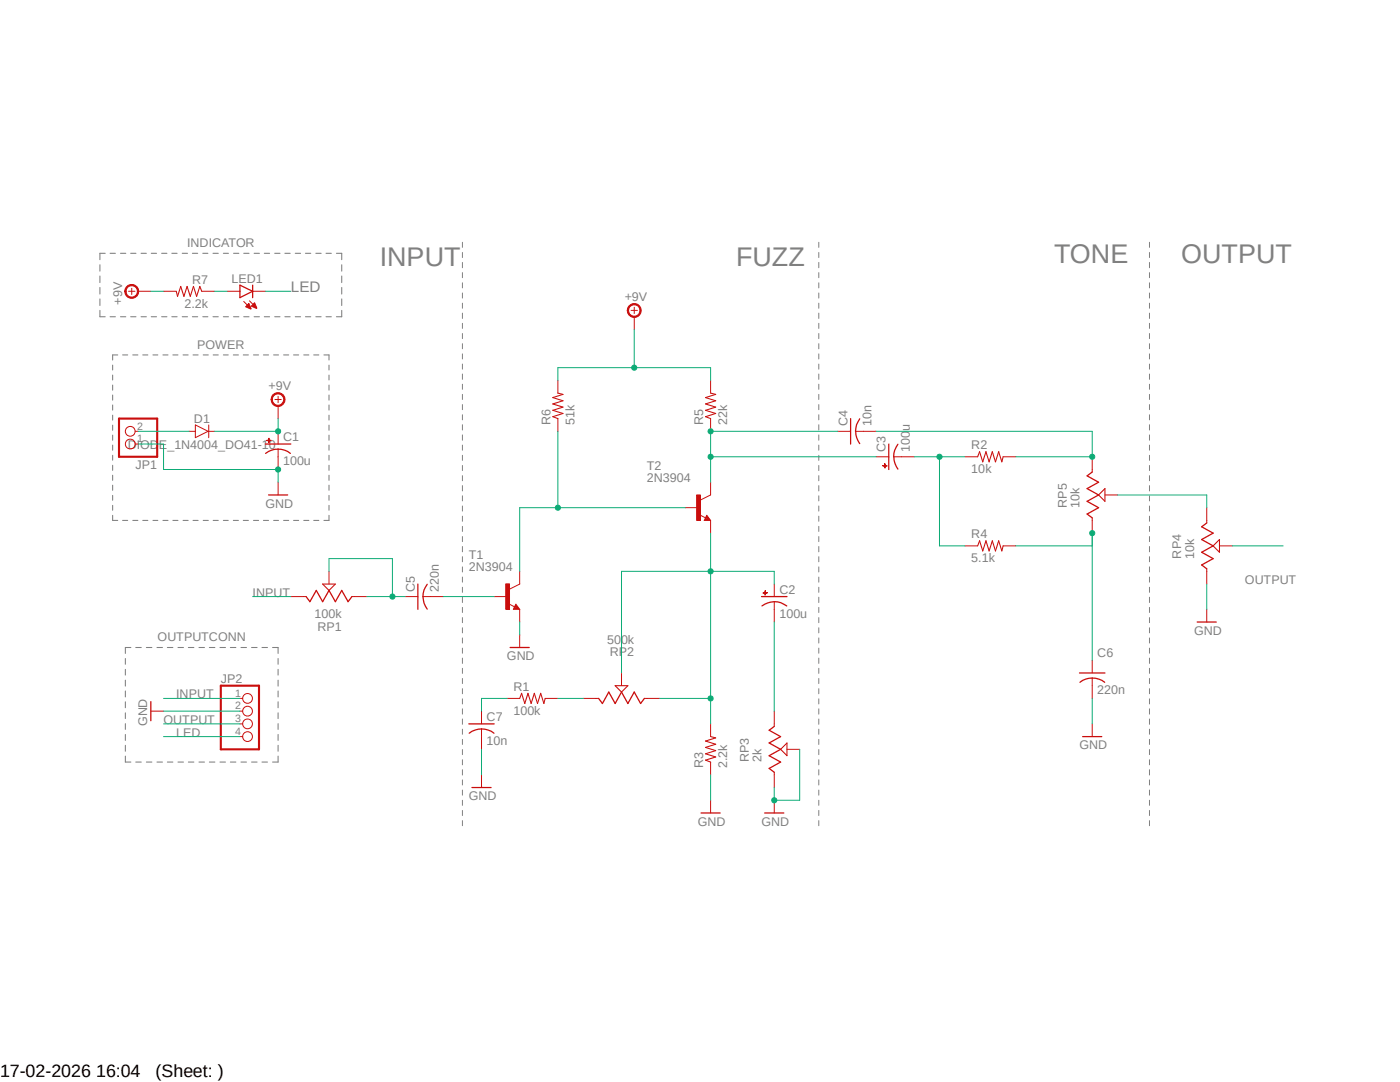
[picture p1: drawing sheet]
<svg xmlns="http://www.w3.org/2000/svg" width="279mm" height="216mm" viewBox="0 0 279 216" stroke-linecap="round" stroke-linejoin="round" font-family="sans-serif">
<path d="M19.9 45.4l239.6 120M259.5 45.4l-239.6 120" fill="none" stroke="#fff" stroke-width=".2"/>
<g fill="none" stroke="#808080" stroke-width=".2">
<path d="M92.3 48.3v1.1M92.3 50.4v1M92.3 52.4v1M92.3 54.4v1M92.3 56.4v1M92.3 58.5v1M163.4 48.3v1.1M163.4 50.4v1M163.4 52.4v1M163.4 54.4v1M163.4 56.4v1M163.4 58.5v1"/>
<path d="M229.4 48.3v1.1M229.4 50.4v1M229.4 52.4v1M229.4 54.4v1M229.4 56.4v1M229.4 58.5v1M92.3 60.5v1M92.3 62.5v1M92.3 64.5v1M92.3 66.5v1.1M92.3 68.6v1M92.3 70.6v1"/>
<path d="M92.3 72.6v1.1M92.3 74.6v1.1M92.3 76.7v1M92.3 78.7v1M163.4 60.5v1M163.4 62.5v1M163.4 64.5v1M163.4 66.5v1.1M163.4 68.6v1M163.4 70.6v1M163.4 72.6v1.1M163.4 74.6v1.1"/>
<path d="M163.4 76.7v1M163.4 78.7v1M229.4 60.5v1M229.4 62.5v1M229.4 64.5v1M229.4 66.5v1.1M229.4 68.6v1M229.4 70.6v1M229.4 72.6v1.1M229.4 74.6v1.1M229.4 76.7v1M229.4 78.7v1"/>
<path d="M92.3 80.7v1M92.3 82.8v1M92.3 84.8v1M92.3 86.8v1M92.3 88.8v1M92.3 90.8v1.1M92.3 92.9v1M92.3 94.9v1M92.3 96.9v1.1M92.3 98.9v1M163.4 80.7v1M163.4 82.8v1"/>
<path d="M163.4 84.8v1M163.4 86.8v1M163.4 88.8v1M163.4 90.8v1.1M163.4 92.9v1M163.4 94.9v1M163.4 96.9v1.1M163.4 98.9v1M229.4 80.7v1M229.4 82.8v1M229.4 84.8v1M229.4 86.8v1"/>
<path d="M229.4 88.8v1M229.4 90.8v1.1M229.4 92.9v1M229.4 94.9v1M229.4 96.9v1.1M229.4 98.9v1M92.3 101v1M92.3 103v1M92.3 105v1M92.3 107.1v1M92.3 109.1v1M92.3 111.1v1"/>
<path d="M92.3 113.1v1M92.3 115.1v1.1M92.3 117.2v1M92.3 119.2v1M163.4 101v1M163.4 103v1M163.4 105v1M163.4 107.1v1M163.4 109.1v1M163.4 111.1v1M163.4 113.1v1M163.4 115.1v1.1"/>
<path d="M163.4 117.2v1M163.4 119.2v1M229.4 101v1M229.4 103v1M229.4 105v1M229.4 107.1v1M229.4 109.1v1M229.4 111.1v1M229.4 113.1v1M229.4 115.1v1.1M229.4 117.2v1M229.4 119.2v1"/>
<path d="M92.3 121.2v1M92.3 123.2v1M92.3 125.3v1M92.3 127.3v1M92.3 129.3v1M92.3 131.3v1.1M92.3 133.3v1.1M92.3 135.4v1M92.3 137.4v1M92.3 139.4v1.1M163.4 121.2v1M163.4 123.2v1"/>
<path d="M163.4 125.3v1M163.4 127.3v1M163.4 129.3v1M163.4 131.3v1.1M163.4 133.3v1.1M163.4 135.4v1M163.4 137.4v1M163.4 139.4v1.1M229.4 121.2v1M229.4 123.2v1M229.4 125.3v1M229.4 127.3v1"/>
<path d="M229.4 129.3v1M229.4 131.3v1.1M229.4 133.3v1.1M229.4 135.4v1M229.4 137.4v1M229.4 139.4v1.1M92.3 141.4v1.1M92.3 143.5v1M92.3 145.5v1M92.3 147.5v1M92.3 149.6v1M92.3 151.6v1"/>
<path d="M92.3 153.6v1M92.3 155.6v1M92.3 157.6v1.1M92.3 159.7v1M163.4 141.4v1.1M163.4 143.5v1M163.4 145.5v1M163.4 147.5v1M163.4 149.6v1M163.4 151.6v1M163.4 153.6v1M163.4 155.6v1"/>
<path d="M163.4 157.6v1.1M163.4 159.7v1M229.4 141.4v1.1M229.4 143.5v1M229.4 145.5v1M229.4 147.5v1M229.4 149.6v1M229.4 151.6v1M229.4 153.6v1M229.4 155.6v1M229.4 157.6v1.1M229.4 159.7v1"/>
<path d="M92.3 161.7v1M92.3 163.7v1.1M163.4 161.7v1M163.4 163.7v1.1M229.4 161.7v1M229.4 163.7v1.1"/>
</g>
<g fill="none" stroke="#808080" stroke-width=".21">
<path d="M19.9 52.8v1.3M19.9 55.1v1.3M19.9 57.4v1.3M19.9 59.6v1.4M21 50.5h-1.1v1.3M22 50.5h1M24 50.5h1.1M26.1 50.5h1M28.2 50.5h1M30.2 50.5h1M32.3 50.5h1M34.3 50.5h1"/>
<path d="M36.4 50.5h1M38.4 50.5h1.1M40.5 50.5h1M42.5 50.5h1.1M44.6 50.5h1M46.6 50.5h1.1M48.6 50.5h1.1M50.7 50.5h1.1M52.7 50.5h1.1M54.8 50.5h1.1M56.9 50.5h1M58.9 50.5h1.1"/>
<path d="M61 50.5h1M63 50.5h1.1M65.1 50.5h1M67.1 50.5h1.1v1.3M68.2 52.8v1.3M68.2 55.1v1.3M68.2 57.4v1.3M68.2 59.6v1.4M19.9 61.9v1.3h1.1M22 63.2h1M22.5 72.9v.9M22.5 74.8v1"/>
<path d="M22.5 76.8v1.1M22.5 78.8v1M23.5 70.8h-1v1M24 63.2h1.1M24.5 70.8h1M26.1 63.2h1M26.5 70.8h1M28.2 63.2h1M28.5 70.8h1M30.2 63.2h1M30.5 70.8h1M32.3 63.2h1"/>
<path d="M32.5 70.8h1M34.3 63.2h1M34.5 70.8h1M36.4 63.2h1M36.5 70.8h1M38.4 63.2h1.1M38.5 70.8h1M40.5 63.2h1M40.6 70.8h1M42.5 63.2h1.1M42.5 70.8h1.1M44.6 63.2h1"/>
<path d="M44.6 70.8h1M46.6 70.8h1M46.6 63.2h1.1M48.6 70.8h1M48.6 63.2h1.1M50.6 70.8h1M50.7 63.2h1.1M52.6 70.8h1M52.7 63.2h1.1M54.6 70.8h1M54.8 63.2h1.1M56.6 70.8h1"/>
<path d="M56.9 63.2h1M58.6 70.8h1M58.9 63.2h1.1M60.6 70.8h1M61 63.2h1M62.6 70.8h1M63 63.2h1.1M64.6 70.8h1.1v1M65.1 63.2h1M65.7 72.9v.9M65.7 74.8v1M65.7 76.8v1.1"/>
<path d="M65.7 78.8v1M68.2 61.9v1.3h-1.1M22.5 80.8v1M22.5 82.8v1M22.5 84.8v1.1M22.5 86.8v1M22.5 88.8v1M22.5 90.8v1M22.5 92.8v1.1M22.5 94.8v1M22.5 96.8v1M22.5 98.8v1"/>
<path d="M65.7 80.8v1M65.7 82.8v1M65.7 84.8v1.1M65.7 86.8v1M65.7 88.8v1M65.7 90.8v1M65.7 92.8v1.1M65.7 94.8v1M65.7 96.8v1M65.7 98.8v1M22.5 100.8v1M22.5 102.8v1h1"/>
<path d="M24.5 103.8h1M26.5 103.8h1M28.5 103.8h1M30.5 103.8h1M32.5 103.8h1M34.5 103.8h1M36.5 103.8h1M38.5 103.8h1M40.6 103.8h1M42.5 103.8h1.1M44.6 103.8h1M46.6 103.8h1"/>
<path d="M48.6 103.8h1M50.6 103.8h1M52.6 103.8h1M54.6 103.8h1M56.6 103.8h1M58.6 103.8h1M60.6 103.8h1M62.6 103.8h1M65.7 100.8v1M65.7 102.8v1h-1.1M25 131.4v1.1M25 133.6v1.1"/>
<path d="M25 135.7v1.2M25 137.9v1.2M26.1 129.2h-1.1v1.2M27.1 129.2h1.1M29.2 129.2h1.1M31.3 129.2h1.1M33.4 129.2h1.1M35.5 129.2h1.1M37.6 129.2h1.1M39.7 129.2h1.1M41.8 129.2h1.1M43.9 129.2h1.1"/>
<path d="M46 129.2h1.1M48.1 129.2h1.1M50.2 129.2h1.1M52.3 129.2h1.1M54.4 129.2h1.1v1.2M55.5 131.4v1.1M55.5 133.6v1.1M55.5 135.7v1.2M55.5 137.9v1.2M25 140v1.2M25 142.2v1.2M25 144.4v1.1"/>
<path d="M25 146.6v1.1M25 148.7v1.2M25 150.9v1.2h1.1M27.1 152.1h1.1M29.2 152.1h1.1M31.3 152.1h1.1M33.4 152.1h1.1M35.5 152.1h1.1M37.6 152.1h1.1M39.7 152.1h1.1M41.8 152.1h1.1M43.9 152.1h1.1"/>
<path d="M46 152.1h1.1M48.1 152.1h1.1M50.2 152.1h1.1M52.3 152.1h1.1M55.5 140v1.2M55.5 142.2v1.2M55.5 144.4v1.1M55.5 146.6v1.1M55.5 148.7v1.2M55.5 150.9v1.2h-1.1"/>
</g>
<g fill="none" stroke="#c90d0c" stroke-width=".2">
<path d="M218 91.1v3.1M220.5 98.8h2.6M58 119h3.1M65.7 114v2.5M70.2 119h3M103.7 116.5l-2 1.1M218 103.3v3.1M240.8 101.3v3.1M240.8 113.5v3M243.4 108.9h2.5M101.5 120.5l1.2 .6M103 120.6l.7 1h-1.3z"/>
<path d="M116.4 139.4h3.1M124 134.3v2.5M128.6 139.4h3.1M154.5 141.9v3M154.5 154.1v3M157.1 149.5h2.5"/>
</g>
<path d="M218 94.2l-1 .8 2.2 1.2-2.2 1.3 2.2 1.3-2.2 1.2 2.2 1.3-2.2 1.3 1 .7M61.1 119l.7 1.1 1.3-2.3 1.3 2.3 1.3-2.3 1.2 2.3 1.3-2.3 1.3 2.3 .7-1.1M240.8 104.4l-1 .7 2.3 1.3-2.3 1.3 2.3 1.2-2.3 1.3 2.3 1.3-2.3 1.2 1 .8M103 121.1l.1 .2h-.4l.3-.5 .5 .7h-.8M119.5 139.4l.7 1 1.3-2.3 1.3 2.3 1.2-2.3 1.3 2.3 1.3-2.3 1.2 2.3 .8-1M154.5 144.9l-1 .8 2.3 1.3-2.3 1.3 2.3 1.2-2.3 1.3 2.3 1.3-2.3 1.2 1 .8" fill="none" stroke="#c90d0c" stroke-width=".25"/>
<path d="M219.2 98.8l1.3-1.3v2.5zM64.4 116.5h2.5l-1.2 1.3zM242.1 108.9l1.3-1.2v2.5zM122.8 136.8h2.5l-1.3 1.3zM155.8 149.5l1.3-1.2v2.5z" fill="none" stroke="#c90d0c" stroke-width=".21"/>
<path d="M100.9 116.5h.8v5.1h-.8z" fill-rule="evenodd" fill="#c90d0c"/>
<path d="M141.8 98.8l-2 1M98.6 119h2.6M100.9 116.5h.8v5.1h-.8zM103.7 114v2.5M139.6 102.7l1.2 .6M141.1 102.8l.7 1h-1.3zM103.7 121.6v2.5" fill="none" stroke="#c90d0c" stroke-width=".2"/>
<path d="M141.1 103.3l.1 .3h-.4l.3-.5 .5 .6h-.8" fill="none" stroke="#c90d0c" stroke-width=".25"/>
<path d="M139 98.8h.8v5h-.8z" fill-rule="evenodd" fill="#c90d0c"/>
<g fill="none" stroke="#c90d0c" stroke-width=".2">
<path d="M32.6 58.1h2.6M40.3 58.1h2.5M54.9 79.7h1.2M55.5 79.1v1.2M111.3 75.9v2.5M141.8 75.9v2.5M27 86.1h.6M27 88.6h.6M111.3 83.5v2.6M139 98.8h.8v5h-.8zM141.8 83.5v2.6M141.8 96.2v2.6"/>
<path d="M167.2 86.1h2.6M170.8 86.1h4M192.6 91.1h2.5M200.2 91.1h2.5M80.9 119h2.5M84.4 119h4.1M136.7 101.3h2.6M141.8 103.8v2.6M192.6 108.9h2.5M200.2 108.9h2.5M47.9 139.4h.5M101.2 139.4h2.5"/>
<path d="M108.8 139.4h2.5M218 131.7v2.6M218 135.3v4.1M47.9 141.9h.5M47.9 144.4h.5M47.9 147h.5M96.1 141.9v2.5M96.1 145.5v4M141.8 144.4v2.6M141.8 152.1v2.5"/>
<circle cx="26" cy="86.1" r=".98"/>
<circle cx="26" cy="88.6" r=".98"/>
<circle cx="49.4" cy="139.4" r=".98"/>
<circle cx="49.4" cy="147" r=".98"/>
<circle cx="49.4" cy="141.9" r=".98"/>
<circle cx="49.4" cy="144.4" r=".98"/>
</g>
<path d="M169.8 83.5v5.1M170.8 86.1a4.1 4.1 0 0 0 .8 2.4M171.6 83.6a4 4 0 0 0-.9 2.5M83.4 116.5v5.1M85.3 116.6a4 4 0 0 0 0 4.9M215.4 134.3h5.1M215.5 136.1a4 4 0 0 1 5 0M93.6 144.4h5M93.6 146.3a4 4 0 0 1 5 0" fill="none" stroke="#c90d0c" stroke-width=".25"/>
<path d="M35.2 58.1l.2 1 .7-2 .6 2 .6-2 .7 2 .6-2 .6 2 .7-2 .4 1M111.3 78.4l1.1 .3-2.1 .6 2.1 .7-2.1 .6 2.1 .6-2.1 .7 2.1 .6-2.1 .6 1 .4M141.8 78.4l1 .3-2 .6 2 .7-2 .6 2 .6-2 .7 2 .6-2 .6 1 .4M195.1 91.1l.4-1 .6 2.1 .7-2.1 .6 2.1 .6-2.1 .7 2.1 .6-2.1 .6 2.1 .3-1.1M195.1 108.9l.4-1 .6 2 .7-2 .6 2 .6-2 .7 2 .6-2 .6 2 .3-1M103.7 139.4l.4-1.1 .6 2.1 .7-2.1 .6 2.1 .6-2.1 .7 2.1 .6-2.1 .6 2.1 .3-1M141.8 147l1 .2-2 .7 2 .6-2 .6 2 .7-2 .6 2 .6-2 .7 1 .4" fill="none" stroke="#c90d0c" stroke-width=".21"/>
<path d="M23.7 83.5h7.7v7.6h-7.7zM44.1 136.8h7.6v12.7h-7.6z" fill="none" stroke="#c90d0c" stroke-width=".42"/>
<path d="M54.4 78.8a1.4 1.4 0 0 1 2.2 .1 1.4 1.4 0 0 1-.7 2.1 1.4 1.4 0 0 1-1.8-1.3h.3a1.15 1.15 0 0 1 1.6-.9 1.15 1.15 0 0 1 .2 1.9 1.15 1.15 0 0 1-1.8-.6v-.4h-.3z" fill-rule="evenodd" fill="#c90d0c"/>
<path d="M54.4 78.8a1.4 1.4 0 0 1 2.2 .1 1.4 1.4 0 0 1-.7 2.1 1.4 1.4 0 0 1-1.8-1.3h.3a1.15 1.15 0 0 1 1.6-.9 1.15 1.15 0 0 1 .2 1.9 1.15 1.15 0 0 1-1.8-.6v-.4h-.3zM125.9 61.9h1.3M126.6 61.3v1.3M55.5 81v2.5" fill="none" stroke="#c90d0c" stroke-width=".2"/>
<path d="M125.5 61a1.4 1.4 0 0 1 2.3 .2 1.4 1.4 0 0 1-.8 2.1 1.4 1.4 0 0 1-1.8-1.4h.2a1.13 1.13 0 0 1 1.6-1 1.13 1.13 0 0 1 .4 1.8 1.13 1.13 0 0 1-1.9-.3l-.1-.5h-.2z" fill-rule="evenodd" fill="#c90d0c"/>
<path d="M25.7 58.1h1.2M26.3 57.5v1.3M125.5 61a1.4 1.4 0 0 1 2.3 .2 1.4 1.4 0 0 1-.8 2.1 1.4 1.4 0 0 1-1.8-1.4h.2a1.13 1.13 0 0 1 1.6-1 1.13 1.13 0 0 1 .4 1.8 1.13 1.13 0 0 1-1.9-.3l-.1-.5h-.2zM126.6 63.2v2.5" fill="none" stroke="#c90d0c" stroke-width=".2"/>
<path d="M25.2 57.2a1.4 1.4 0 0 1 2.3 .2 1.4 1.4 0 0 1-.8 2.1 1.4 1.4 0 0 1-1.8-1.4h.2a1.13 1.13 0 0 1 1.6-1 1.13 1.13 0 0 1 .4 1.8 1.13 1.13 0 0 1-1.9-.4l-.1-.4h-.2z" fill-rule="evenodd" fill="#c90d0c"/>
<g fill="none" stroke="#c90d0c" stroke-width=".2">
<path d="M25.2 57.2a1.4 1.4 0 0 1 2.3 .2 1.4 1.4 0 0 1-.8 2.1 1.4 1.4 0 0 1-1.8-1.4h.2a1.13 1.13 0 0 1 1.6-1 1.13 1.13 0 0 1 .4 1.8 1.13 1.13 0 0 1-1.9-.4l-.1-.4h-.2zM27.6 58.1h2.5M45.3 58.1h2.6M50.4 58.1h2.6M48.6 60.2l1.4 1.4M49.8 60l1.4 1.4M55.5 96.2v2.6M103.7 126.7v2.5M240.8 121.6v2.5M30.1 141.9h2.5M96.1 154.6v2.5M141.8 159.7v2.5"/>
<path d="M154.5 159.7v2.5M218 144.4v2.6"/>
</g>
<path d="M47.9 56.9l2.5 1.2-2.5 1.3zM50.4 56.9v2.5M53.6 98.8h3.8M30.1 140v3.8M101.8 129.2h3.8M238.9 124.1h3.8M94.2 157.1h3.8M216.1 147h3.8M139.9 162.2h3.8M152.6 162.2h3.8" fill="none" stroke="#c90d0c" stroke-width=".25"/>
<path d="M49.7 60.5l.4 1.1-.1 .1-1-.5z" fill-rule="evenodd" fill="#c90d0c"/>
<path d="M49.7 60.5l.4 1.1-.1 .1-1-.5z" fill="none" stroke="#c90d0c" stroke-width=".2"/>
<path d="M50.8 60.4l.5 1.1-.1 .1-1-.5z" fill-rule="evenodd" fill="#c90d0c"/>
<path d="M50.8 60.4l.5 1.1-.1 .1-1-.5zM55.5 89.6v1.5" fill="none" stroke="#c90d0c" stroke-width=".2"/>
<path d="M53 88.6h5M53 90.5a4 4 0 0 1 5 0" fill="none" stroke="#c90d0c" stroke-width=".25"/>
<path d="M53.3 87.8l.8 .1z" fill-rule="evenodd" fill="#c90d0c"/>
<path d="M53.3 87.8l.8 .1z" fill="none" stroke="#c90d0c" stroke-width=".2"/>
<path d="M53.6 87.5l.1 .8z" fill-rule="evenodd" fill="#c90d0c"/>
<path d="M53.6 87.5l.1 .8zM55.5 86.1v2.5M55.5 91.1v2.6M154.5 120.1v1.5" fill="none" stroke="#c90d0c" stroke-width=".2"/>
<path d="M152 119h5.1M152.1 120.9a4 4 0 0 1 4.9 0" fill="none" stroke="#c90d0c" stroke-width=".25"/>
<path d="M152.3 118.3l.8 .1z" fill-rule="evenodd" fill="#c90d0c"/>
<path d="M152.3 118.3l.8 .1z" fill="none" stroke="#c90d0c" stroke-width=".2"/>
<path d="M152.7 117.9v.8z" fill-rule="evenodd" fill="#c90d0c"/>
<path d="M178.4 91.1h1.5M152.7 117.9v.8zM154.5 116.5v2.5M154.5 121.6v2.5" fill="none" stroke="#c90d0c" stroke-width=".2"/>
<path d="M177.4 88.6v5.1M178.4 91.1a4.1 4.1 0 0 0 .8 2.5M179.2 88.6a4 4 0 0 0-.8 2.5" fill="none" stroke="#c90d0c" stroke-width=".25"/>
<path d="M176.6 92.5l.1 .9z" fill-rule="evenodd" fill="#c90d0c"/>
<path d="M176.6 92.5l.1 .9z" fill="none" stroke="#c90d0c" stroke-width=".2"/>
<path d="M176.2 92.9l.8 .1z" fill-rule="evenodd" fill="#c90d0c"/>
<path d="M37.7 86.1h1.3M39 84.8l2.5 1.3-2.5 1.2zM41.5 86.1h1.3M41.7 84.8v2.5M174.8 91.1h2.6M176.2 92.9l.8 .1zM179.9 91.1h2.6" fill="none" stroke="#c90d0c" stroke-width=".2"/>
<path d="M111.3 86.1v15.2M88.5 119h10.1M136.7 101.3h-33v12.7" fill="none" stroke="#0dab76" stroke-width=".2"/>
<circle cx="111.3" cy="101.3" r=".51" fill="#0dab76"/>
<g fill="none" stroke="#0dab76" stroke-width=".2">
<path d="M141.8 91.1h33M167.2 86.1h-25.4v10.1"/>
<circle cx="111.3" cy="101.3" r=".51"/>
</g>
<circle cx="141.8" cy="86.1" r=".51" fill="#0dab76"/>
<circle cx="141.8" cy="86.1" r=".51" fill="none" stroke="#0dab76" stroke-width=".2"/>
<circle cx="141.8" cy="91.1" r=".51" fill="#0dab76"/>
<g fill="none" stroke="#0dab76" stroke-width=".2">
<path d="M141.8 106.4v38M154.5 116.5v-2.5h-30.5v20.3M131.7 139.4h10.1"/>
<circle cx="141.8" cy="91.1" r=".51"/>
</g>
<circle cx="141.8" cy="114" r=".51" fill="#0dab76"/>
<circle cx="141.8" cy="114" r=".51" fill="none" stroke="#0dab76" stroke-width=".2"/>
<circle cx="141.8" cy="139.4" r=".51" fill="#0dab76"/>
<g fill="none" stroke="#0dab76" stroke-width=".2">
<path d="M27.6 86.1h10.1M182.5 91.1h10.1M187.5 91.1v17.8h5.1M154.5 124.1v17.8"/>
<circle cx="141.8" cy="139.4" r=".51"/>
</g>
<circle cx="187.5" cy="91.1" r=".51" fill="#0dab76"/>
<g fill="none" stroke="#0dab76" stroke-width=".2">
<path d="M174.8 86.1h43.2v5h-15.3"/>
<circle cx="187.5" cy="91.1" r=".51"/>
</g>
<circle cx="218" cy="91.1" r=".51" fill="#0dab76"/>
<g fill="none" stroke="#0dab76" stroke-width=".2">
<path d="M223.1 98.8h17.7v2.5M202.7 108.9h15.3M218 106.4v25.3"/>
<circle cx="218" cy="91.1" r=".51"/>
</g>
<circle cx="218" cy="106.4" r=".51" fill="#0dab76"/>
<g fill="none" stroke="#0dab76" stroke-width=".2">
<path d="M55.5 83.5v2.6h-12.7M111.3 139.4h5.1"/>
<circle cx="218" cy="106.4" r=".51"/>
</g>
<circle cx="55.5" cy="86.1" r=".51" fill="#0dab76"/>
<g fill="none" stroke="#0dab76" stroke-width=".2">
<path d="M111.3 75.9v-2.5h30.5v2.5M126.6 65.7v7.7"/>
<circle cx="55.5" cy="86.1" r=".51"/>
</g>
<circle cx="126.6" cy="73.4" r=".51" fill="#0dab76"/>
<g fill="none" stroke="#0dab76" stroke-width=".2">
<path d="M30.1 58.1h2.5M27.6 88.6h5v5.1h22.9v2.5"/>
<circle cx="126.6" cy="73.4" r=".51"/>
</g>
<circle cx="55.5" cy="93.7" r=".51" fill="#0dab76"/>
<g fill="none" stroke="#0dab76" stroke-width=".2">
<path d="M96.1 149.5v5.1M141.8 154.6v5.1M159.6 149.5v10.2h-5.1v-2.6"/>
<circle cx="55.5" cy="93.7" r=".51"/>
</g>
<circle cx="154.5" cy="159.7" r=".51" fill="#0dab76"/>
<g fill="none" stroke="#0dab76" stroke-width=".2">
<path d="M53 58.1h5M50.4 119h7.6M65.7 114v-2.5h12.6v7.5M73.2 119h7.7M240.8 116.5v5.1M245.9 108.9h10.2M32.6 139.4h15.3M103.7 124.1v2.6M218 139.4v5M32.6 141.9h15.3M32.6 144.4h15.3M32.6 147h15.3"/>
<circle cx="154.5" cy="159.7" r=".51"/>
</g>
<circle cx="78.3" cy="119" r=".51" fill="#0dab76"/>
<g fill="none" stroke="#0dab76" stroke-width=".2">
<path d="M42.8 58.1h2.5M101.2 139.4h-5.1v2.5"/>
<circle cx="78.3" cy="119" r=".51"/>
</g>
<g font-size="5.4" fill="#808080">
<text x="75.8" y="53.1">INPUT</text>
<text x="146.9" y="53.1">FUZZ</text>
<text x="210.4" y="52.5">TONE</text>
<text x="235.7" y="52.5">OUTPUT</text>
</g>
<g font-size="3.6">
<text x="0" y="214.9">17-02-2026 16:04</text>
<text x="31" y="214.9">(Sheet: )</text>
</g>
<text font-size="3" fill="#808080" x="58" y="58.2">LED</text>
<g font-size="2.5" fill="#808080">
<text x="37.3" y="49.3">INDICATOR</text>
<text x="38.4" y="56.6">R7</text>
<text x="46.2" y="56.4">LED1</text>
<text x="24.4" y="60.8" transform="rotate(-90 24.4 60.8)">+9V</text>
<text x="36.8" y="61.4">2.2k</text>
<text x="124.7" y="60">+9V</text>
<text x="39.4" y="69.6">POWER</text>
<text x="53.6" y="77.8">+9V</text>
<text x="25.5" y="89.5">DIODE_1N4004_DO41-10</text>
<text x="38.7" y="84.4">D1</text>
<text x="56.5" y="88">C1</text>
<text x="109.9" y="84.8" transform="rotate(-90 109.9 84.8)">R6</text>
<text x="114.6" y="84.8" transform="rotate(-90 114.6 84.8)">51k</text>
<text x="140.3" y="84.8" transform="rotate(-90 140.3 84.8)">R5</text>
<text x="145.1" y="84.8" transform="rotate(-90 145.1 84.8)">22k</text>
<text x="169.1" y="85" transform="rotate(-90 169.1 85)">C4</text>
<text x="174" y="85" transform="rotate(-90 174 85)">10n</text>
<text x="193.8" y="89.7">R2</text>
<text x="27.1" y="93.6">JP1</text>
<text x="56.5" y="92.8">100u</text>
<text x="129.1" y="93.7">T2</text>
<text x="176.7" y="90.1" transform="rotate(-90 176.7 90.1)">C3</text>
<text x="181.6" y="90.1" transform="rotate(-90 181.6 90.1)">100u</text>
<text x="193.8" y="94.4">10k</text>
<text x="53" y="101.3">GND</text>
<text x="129.1" y="96.2">2N3904</text>
<text x="212.9" y="101.3" transform="rotate(-90 212.9 101.3)">RP5</text>
<text x="215.4" y="101.3" transform="rotate(-90 215.4 101.3)">10k</text>
<text x="193.8" y="107.4">R4</text>
<text x="93.6" y="111.5">T1</text>
<text x="193.8" y="112.2">5.1k</text>
<text x="235.8" y="111.5" transform="rotate(-90 235.8 111.5)">RP4</text>
<text x="238.3" y="111.5" transform="rotate(-90 238.3 111.5)">10k</text>
<text x="50.4" y="119.1">INPUT</text>
<text x="82.8" y="118.1" transform="rotate(-90 82.8 118.1)">C5</text>
<text x="87.6" y="118.1" transform="rotate(-90 87.6 118.1)">220n</text>
<text x="93.6" y="114">2N3904</text>
<text x="155.5" y="118.5">C2</text>
<text x="248.5" y="116.5">OUTPUT</text>
<text x="62.8" y="123.4">100k</text>
<text x="63.3" y="125.9">RP1</text>
<text x="155.5" y="123.2">100u</text>
<text x="31.5" y="127.9">OUTPUTCONN</text>
<text x="101.2" y="131.7">GND</text>
<text x="121.2" y="128.4">500k</text>
<text x="121.7" y="131">RP2</text>
<text x="219" y="131.1">C6</text>
<text x="238.3" y="126.7">GND</text>
<text x="44.1" y="136.2">JP2</text>
<text x="102.4" y="137.9">R1</text>
<text x="35.2" y="139.4">INPUT</text>
<text x="97.1" y="143.8">C7</text>
<text x="102.4" y="142.7">100k</text>
<text x="219" y="138.5">220n</text>
<text x="29.3" y="144.9" transform="rotate(-90 29.3 144.9)">GND</text>
<text x="32.6" y="144.4">OUTPUT</text>
<text x="35.2" y="147">LED</text>
<text x="97.1" y="148.6">10n</text>
<text x="215.4" y="149.5">GND</text>
<text x="140.3" y="153.3" transform="rotate(-90 140.3 153.3)">R3</text>
<text x="145.1" y="153.3" transform="rotate(-90 145.1 153.3)">2.2k</text>
<text x="149.4" y="152.1" transform="rotate(-90 149.4 152.1)">RP3</text>
<text x="152" y="152.1" transform="rotate(-90 152 152.1)">2k</text>
<text x="93.6" y="159.7">GND</text>
<text x="139.3" y="164.8">GND</text>
<text x="152" y="164.8">GND</text>
</g>
<g font-size="2.1" fill="#808080">
<text x="27.3" y="88.3">1</text>
<text x="27.3" y="85.7">2</text>
<text x="46.9" y="139">1</text>
<text x="46.9" y="141.6">2</text>
<text x="46.9" y="144.1">3</text>
<text x="46.9" y="146.6">4</text>
</g>
</svg>
